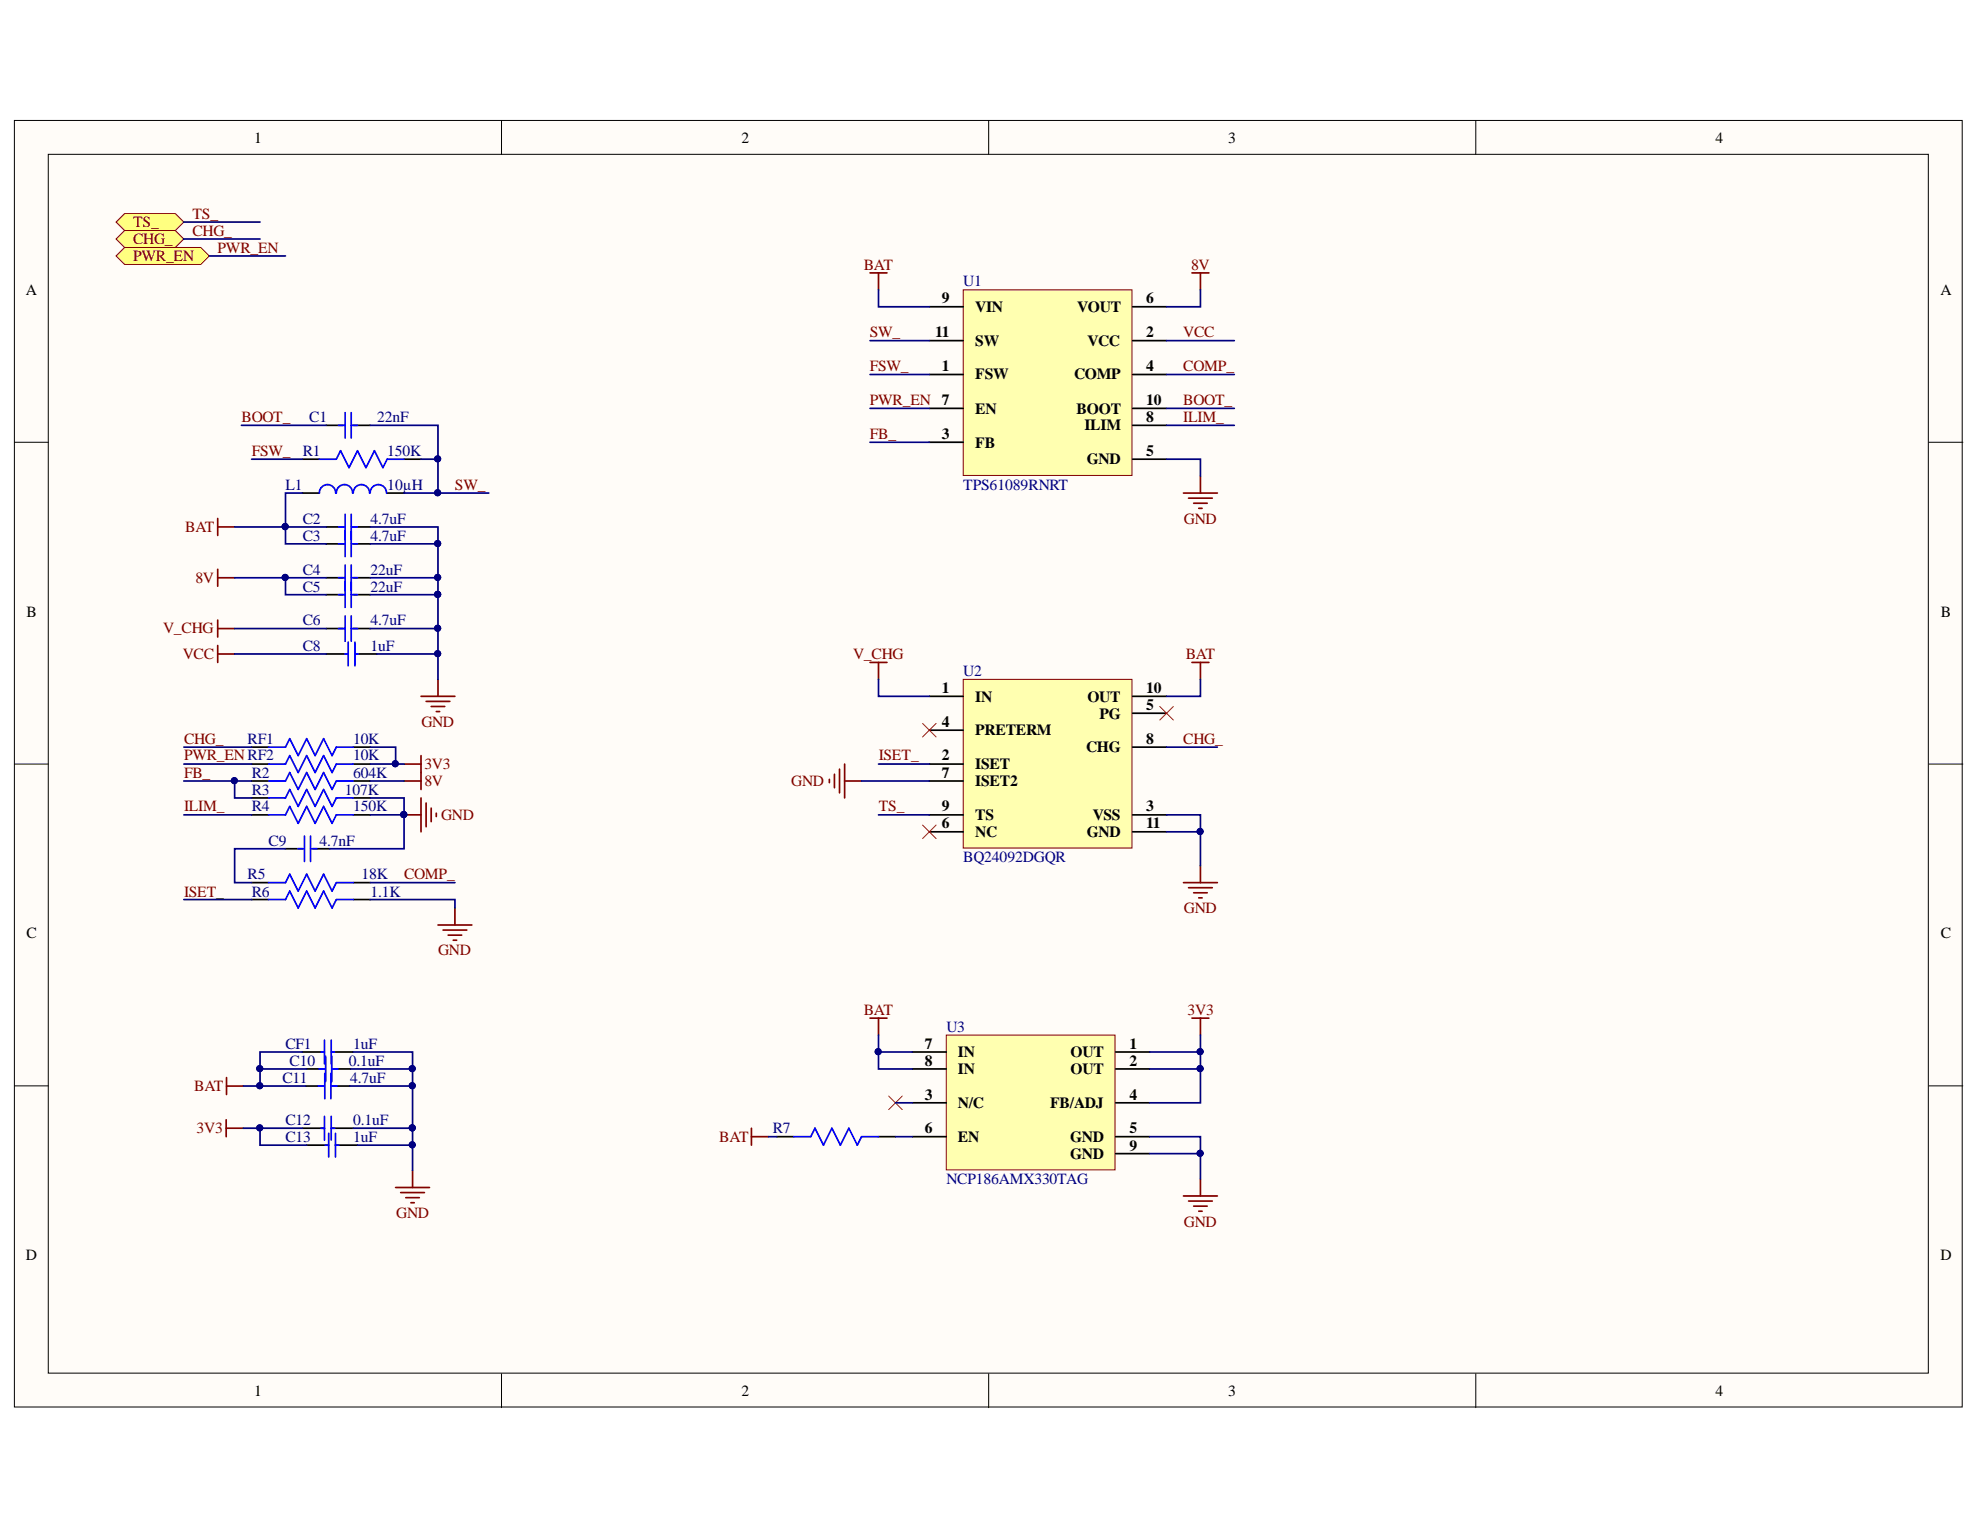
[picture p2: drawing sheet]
<svg xmlns="http://www.w3.org/2000/svg" width="279mm" height="216mm" viewBox="0 0 279 216" stroke-linecap="round" stroke-linejoin="round" font-family="sans-serif">
<g fill="#fffcf8" stroke="#000" stroke-width=".14">
<path d="M2 17h274.9v181.5h-274.9z"/>
<path d="M6.8 21.8h265.3v172h-265.3z"/>
</g>
<path d="M70.8 17v4.8M139.5 17v4.8M208.2 17v4.8M2 62.4h4.8M272.2 62.4h4.8M2 107.8h4.8M272.2 107.8h4.8M2 153.2h4.8M272.2 153.2h4.8M70.8 193.9v4.7M139.5 193.9v4.7M208.2 193.9v4.7" fill="none" stroke="#000" stroke-width=".14"/>
<g fill="none" stroke="#800000" stroke-width=".24">
<path d="M168.2 38.5h2.4M169.4 38.5v2.4M30.7 73.2v2.4M30.7 74.4h2.4M167 69.6h4.8M167.7 70.3h3.4M168.4 71h2M169.2 71.7h.4M169.4 67.2v2.4M30.7 80.3v2.4M30.7 81.5h2.4M59.4 98.3h4.8"/>
<path d="M60.1 99h3.4M60.8 99.7h2M61.8 95.9v2.4M61.6 100.4h.4M61.8 130.5h4.8M62.5 131.2h3.4M63.2 132h2M64 132.7h.4M64.2 128.1v2.4"/>
</g>
<g fill="none" stroke="#000" stroke-width=".24">
<path d="M46 74.4h2.4M46 76.7h2.4M49.8 74.4h2.4M49.8 76.7h2.4M46 83.9h2.4M46 81.5h2.4M46 88.7h2.4M46 92.3h3.1M49.8 83.9h2.4M49.8 81.5h2.4M49.8 88.7h2.4M50.1 92.3h3.1"/>
<path d="M35.5 126.9h2.4M49.8 126.9h2.4"/>
</g>
<g fill="none" stroke="#00f" stroke-width=".24">
<path d="M47.8 74.4h.9M47.8 76.7h.9M48.7 72.6v5.9M48.7 79.7v6M49.6 74.4h.8M49.6 72.6v5.9M49.6 79.7v6M49.6 76.7h.8M47.8 83.9h.9M47.8 81.5h.9M47.8 88.7h.9M48.7 92.3h.4"/>
<path d="M48.7 86.9v3.6M49.1 90.6v3.4M49.6 86.9v3.6M49.6 83.9h.8M49.6 81.5h.8M49.6 88.7h.8M50.1 90.6v3.4M50.1 92.3h.5M37.9 126.9h2.4l.6-1.2 1.2 2.4 1.2-2.4 1.2 2.4 1.2-2.4 1.2 2.4 .6-1.2h2.3"/>
</g>
<path d="M135.9 40.9h23.8v26.2h-23.8z" fill="#ffffb0" stroke="#800000" stroke-width=".14"/>
<path d="M131.1 52.8h4.8M131.1 48.1h4.8M131.1 43.3h4.8M131.1 57.6h4.8M159.8 52.8h4.8M159.8 48.1h4.8M159.8 43.3h4.8M159.8 57.6h4.8M131.1 62.4h4.8M159.8 64.8h4.8M159.8 60h4.8" fill="none" stroke="#000" stroke-width=".24"/>
<path d="M135.9 95.9h23.8v23.8h-23.8z" fill="#ffffb0" stroke="#800000" stroke-width=".14"/>
<g fill="none" stroke="#000" stroke-width=".24">
<path d="M42.7 69.6h2.4M42.7 64.8h2.4M54.6 69.6h2.4M57 64.8h2.4M131.1 98.3h4.8M159.8 98.3h4.8M35.5 115h2.4M40.3 119.8h2.4M44.1 119.8h2.4M49.8 115h2.4M131.1 107.8h4.8M131.1 115h4.8"/>
<path d="M131.1 103h4.8M131.1 117.4h4.8M131.1 110.2h4.8M159.8 115h4.8M159.8 100.6h4.8M159.8 117.4h4.8M159.8 105.4h4.8"/>
</g>
<path d="M45.1 64.8h2.4l.6-1.2 1.2 2.4 1.1-2.4 1.2 2.4 1.2-2.4 1.2 2.4 .6-1.2h2.4M47.4 69.6a1.15 1.15 0 0 0-1.2-1.2 1.15 1.15 0 0 0-1.1 1.2M49.8 69.6a1.15 1.15 0 0 0-1.2-1.2 1.15 1.15 0 0 0-1.1 1.2M52.1 69.6a1.15 1.15 0 0 0-1.1-1.2 1.15 1.15 0 0 0-1.2 1.2M54.5 69.6a1.15 1.15 0 0 0-1.1-1.2 1.15 1.15 0 0 0-1.2 1.2M37.9 115h2.4l.6-1.2 1.2 2.4 1.2-2.4 1.2 2.4 1.2-2.4 1.2 2.4 .6-1.2h2.3M42 119.8h.9M43 118v3.6M43.8 119.8h.9M43.8 118v3.6" fill="none" stroke="#00f" stroke-width=".24"/>
<g fill="none" stroke="#800000" stroke-width=".24">
<path d="M30.7 91.1v2.4M30.7 92.3h2.4M57 115h2.4M57 110.2h2.4M59.4 109v2.4M59.4 112.6v4.8M60.1 113.3v3.4M60.8 114v1.9M61.6 114.7v.5M117 110v.4M117.8 109.3v1.9M118.5 108.5v3.4"/>
<path d="M119.2 110.2h2.4M119.2 107.8v4.8M167 124.5h4.8M167.7 125.3h3.4M168.4 126h2M169.2 126.7h.4M169.4 122.2v2.3M31.9 158v2.4M31.9 159.2h2.4M168.2 143.7h2.4M169.4 143.7v2.4M55.8 167.6h4.8"/>
<path d="M56.5 168.3h3.4M57.3 169h1.9M58 169.7h.5M58.2 165.2v2.4M167 168.8h4.8M167.7 169.5h3.4M168.4 170.2h2M169.2 170.9h.4M169.4 166.4v2.4"/>
</g>
<circle cx="57" cy="114.9" r=".43" fill="#000080" stroke="#000080" stroke-width=".14"/>
<path d="M163.7 99.7l1.9 1.9M165.6 99.7l-1.9 1.9M130.2 116.4l1.9 1.9M130.2 102.1l1.9 1.9M132.1 116.4l-1.9 1.9M132.1 102.1l-1.9 1.9M125.4 154.7l1.9 1.9M127.3 154.7l-1.9 1.9" fill="none" stroke="#f00" stroke-width=".14"/>
<path d="M133.5 146.1h23.8v19h-23.8z" fill="#ffffb0" stroke="#800000" stroke-width=".14"/>
<path d="M128.7 148.4h4.8M128.7 150.8h4.8M128.7 155.6h4.8M157.4 148.4h4.8M157.4 150.8h4.8M157.4 155.6h4.8M128.7 160.4h4.8M157.4 160.4h4.8M157.4 162.8h4.8" fill="none" stroke="#000" stroke-width=".24"/>
<path d="M122.8 38.5h2.4M124 38.5v2.4M57 107.8h2.4M59.4 106.6v2.4" fill="none" stroke="#800000" stroke-width=".24"/>
<g fill="#ffff80" stroke="#800000" stroke-width=".14">
<path d="M16.4 36.1l1.2-1.2h10.7l1.2 1.2-1.2 1.2h-10.7z" fill-rule="evenodd"/>
<path d="M16.4 31.3l1.2-1.2h7.1l1.2 1.2-1.2 1.2h-7.1z" fill-rule="evenodd"/>
</g>
<path d="M168.2 93.5h2.4M169.4 93.5v2.4" fill="none" stroke="#800000" stroke-width=".24"/>
<path d="M16.4 33.7l1.2-1.2h7.1l1.2 1.2-1.2 1.2h-7.1z" fill-rule="evenodd" fill="#ffff80" stroke="#800000" stroke-width=".14"/>
<path d="M30.7 87.5v2.4M30.7 88.7h2.4M122.8 93.5h2.4M124 93.5v2.4M32 152.1v2.3M32 153.3h2.4M106 159.2v2.4M122.8 143.7h2.4M124 143.7v2.4M106 160.4h2.4" fill="none" stroke="#800000" stroke-width=".24"/>
<g fill="none" stroke="#000" stroke-width=".24">
<path d="M46 60h2.4M49.8 60h2.4M35.5 105.4h2.4M35.5 107.8h2.4M35.5 110.2h2.4M35.5 112.6h2.4M49.8 105.4h2.4M49.8 107.8h2.4M49.8 110.2h2.4M49.8 112.6h2.4M35.5 124.5h2.4M49.8 124.5h2.4"/>
<path d="M42.7 148.4h3.1M42.7 159.2h3.1M43.2 153.3h2.3M43.3 150.8h2.4M46.7 148.4h3.1M46.7 159.2h3.1M47 153.3h2.4M47.1 150.8h2.4M43.3 161.6h3.1M47.3 161.6h3.1M109.6 160.4h2.4M124 160.4h2.4"/>
</g>
<g fill="none" stroke="#00f" stroke-width=".24">
<path d="M48.7 58.2v3.6M49.6 58.2v3.6M47.8 60h.9M49.6 60h.8M37.9 105.4h2.4l.6-1.2 1.2 2.4 1.2-2.4 1.2 2.4 1.2-2.4 1.2 2.4 .6-1.2h2.3M37.9 110.2h2.4l.6-1.2 1.2 2.4 1.2-2.4 1.2 2.4 1.2-2.4 1.2 2.4 .6-1.2h2.3M37.9 107.8h2.4l.6-1.2 1.2 2.4 1.2-2.4 1.2 2.4 1.2-2.4 1.2 2.4 .6-1.2h2.3M37.9 112.6h2.4l.6-1.2 1.2 2.4 1.2-2.4 1.2 2.4 1.2-2.4 1.2 2.4 .6-1.2h2.3M37.9 124.5h2.4l.6-1.1 1.2 2.3 1.2-2.3 1.2 2.3 1.2-2.3 1.2 2.3 .6-1.2h2.3M44.9 153.3h.9M45 150.8h.9M45.3 148.4h.5"/>
<path d="M45.3 159.2h.5M45.8 146.8v3.3M45.8 157.5v3.4M45.8 151.5v3.5M46 149v3.6M46.4 159.9v3.4M46.7 153.3h.9M46.7 151.5v3.5M46.7 146.8v3.3M46.7 157.5v3.4M46.7 148.4h.5M46.7 159.2h.5"/>
<path d="M46.8 150.8h.9M46.8 149v3.6M47.3 159.9v3.4M45.9 161.6h.5M47.3 161.6h.5M112 160.4h2.4l.6-1.2 1.2 2.4 1.2-2.4 1.2 2.4 1.2-2.4 1.2 2.4 .6-1.2h2.4"/>
</g>
<g fill="none" stroke="#000080" stroke-width=".24">
<path d="M25.9 33.7h10.8M25.9 31.3h10.8M29.5 36.1h10.8M122.8 57.6h8.3M122.8 52.8h8.3M122.8 48.1h8.3M124 40.9v2.4h7.1M164.6 57.6h9.6M164.6 52.8h9.6M164.6 48.1h9.6M169.4 40.9v2.4h-4.8M33.1 74.4h12.9"/>
<path d="M34.1 60h11.9M35.5 64.8h7.2M42.7 69.6h-2.4v7.1h5.7M52.2 74.4h9.6v7.1h-9.6M52.2 60h9.6v4.8M52.2 76.7h9.6M57 69.6h12M59.4 64.8h2.4v4.8M122.8 62.4h8.3M164.6 64.8h4.8v2.4M164.6 60h9.6M33.1 81.5h12.9"/>
<path d="M33.1 92.3h12.9M33.1 88.7h12.9M40.3 81.5v2.4h5.7M52.2 88.7h9.6v7.2M52.2 83.9h9.6M53.2 92.3h8.6M61.8 81.5v7.2M124 95.9v2.4h7.1M169.4 95.9v2.4h-4.8M25.9 115h9.6M25.9 110.2h7.2M25.9 107.8h9.6"/>
<path d="M25.9 105.4h9.6M35.5 110.2h-2.4v2.4h2.4M40.3 119.8h-7.2v4.7h2.4M52.2 112.6h4.8v2.4h-4.8M52.2 107.8h4.8M52.2 105.4h3.6v2.4M52.2 110.2h4.8M57 115v4.8h-10.5M121.6 110.2h9.5M124 115h7.1M124 107.8h7.1M164.6 115h4.8v2.4h-4.8"/>
<path d="M164.6 105.4h7.2M169.4 117.4v4.8M25.9 126.9h9.6M52.2 126.9h12v1.2M52.2 124.5h12M34.3 159.2h8.4M36.7 159.2v2.4h6.6M36.7 153.3h6.5M42.7 148.4h-6v2.4M43.3 150.8h-6.6v2.5h-2.3M49.4 153.3h8.8M49.5 150.8h8.7v8.4"/>
<path d="M49.8 148.4h8.4v2.4M49.8 159.2h8.4M58.2 159.2v6M124 148.4v2.4h4.7M124 146.1v2.3h4.7M126.4 155.6h2.3M169.4 150.8v4.8h-7.2M169.4 148.4v2.4h-7.2M169.4 146.1v2.3h-7.2M50.4 161.6h7.8M108.4 160.4h1.2M126.4 160.4h2.3"/>
<path d="M162.2 162.8h7.2v3.6M162.2 160.4h7.2v2.4"/>
</g>
<g fill="#000080" stroke="#000080" stroke-width=".14">
<circle cx="61.8" cy="83.9" r=".43"/>
<circle cx="61.8" cy="81.5" r=".43"/>
<circle cx="33.1" cy="110.2" r=".43"/>
<circle cx="40.2" cy="81.5" r=".43"/>
<circle cx="40.2" cy="74.3" r=".43"/>
<circle cx="36.7" cy="159.2" r=".43"/>
<circle cx="36.7" cy="150.8" r=".43"/>
<circle cx="36.7" cy="153.2" r=".43"/>
<circle cx="57" cy="114.9" r=".43"/>
<circle cx="58.2" cy="153.2" r=".43"/>
<circle cx="58.2" cy="150.8" r=".43"/>
<circle cx="58.2" cy="159.2" r=".43"/>
<circle cx="58.2" cy="161.5" r=".43"/>
<circle cx="55.8" cy="107.8" r=".43"/>
<circle cx="61.8" cy="88.7" r=".43"/>
<circle cx="61.8" cy="92.2" r=".43"/>
<circle cx="61.8" cy="76.7" r=".43"/>
<circle cx="61.8" cy="64.8" r=".43"/>
<circle cx="61.8" cy="69.5" r=".43"/>
<circle cx="123.9" cy="148.4" r=".43"/>
<circle cx="169.3" cy="162.7" r=".43"/>
<circle cx="169.3" cy="150.8" r=".43"/>
<circle cx="169.3" cy="148.4" r=".43"/>
<circle cx="169.3" cy="117.3" r=".43"/>
</g>
<g font-size="2.2">
<text x="35.9" y="20.1">1</text>
<text x="104.6" y="20.1">2</text>
<text x="173.3" y="20.1">3</text>
<text x="242.1" y="20.1">4</text>
<text x="3.6" y="41.6">A</text>
<text x="273.8" y="41.6">A</text>
<text x="132" y="47.6">11</text>
<text x="132.9" y="42.8">9</text>
<text x="137.6" y="44">VIN</text>
<text x="152" y="44">VOUT</text>
<text x="161.7" y="47.6">2</text>
<text x="161.7" y="42.8">6</text>
<text x="132.9" y="52.4">1</text>
<text x="137.6" y="53.5">FSW</text>
<text x="137.6" y="48.8">SW</text>
<text x="151.6" y="53.5">COMP</text>
<text x="153.4" y="48.8">VCC</text>
<text x="161.7" y="52.4">4</text>
<text x="137.6" y="58.4">EN</text>
<text x="151.9" y="58.4">BOOT</text>
<text x="161.7" y="59.5">8</text>
<text x="161.7" y="57.2">10</text>
<text x="132.9" y="61.9">3</text>
<text x="137.6" y="63.2">FB</text>
<text x="153" y="60.7">ILIM</text>
<text x="153.4" y="65.5">GND</text>
<text x="161.7" y="64.4">5</text>
<text x="3.7" y="87">B</text>
<text x="273.9" y="87">B</text>
<text x="132.9" y="97.8">1</text>
<text x="137.6" y="99">IN</text>
<text x="153.4" y="99">OUT</text>
<text x="155.1" y="101.4">PG</text>
<text x="161.7" y="100.2">5</text>
<text x="161.7" y="97.8">10</text>
<text x="132.9" y="107.3">2</text>
<text x="132.9" y="102.6">4</text>
<text x="137.6" y="103.8">PRETERM</text>
<text x="153.3" y="106.1">CHG</text>
<text x="161.7" y="104.9">8</text>
<text x="132.9" y="109.8">7</text>
<text x="137.6" y="108.6">ISET</text>
<text x="137.6" y="111">ISET2</text>
<text x="132.9" y="116.9">6</text>
<text x="132.9" y="114.5">9</text>
<text x="137.6" y="118.1">NC</text>
<text x="137.6" y="115.7">TS</text>
<text x="153.4" y="118.1">GND</text>
<text x="154.2" y="115.7">VSS</text>
<text x="161.7" y="114.5">3</text>
<text x="161.7" y="116.9">11</text>
<text x="3.7" y="132.4">C</text>
<text x="273.9" y="132.4">C</text>
<text x="130.5" y="148">7</text>
<text x="135.2" y="149.2">IN</text>
<text x="151.1" y="149.2">OUT</text>
<text x="159.4" y="148">1</text>
<text x="130.5" y="155.2">3</text>
<text x="130.5" y="150.4">8</text>
<text x="135.2" y="151.5">IN</text>
<text x="151.1" y="151.5">OUT</text>
<text x="159.4" y="150.4">2</text>
<text x="159.4" y="155.2">4</text>
<text x="130.5" y="159.9">6</text>
<text x="135.2" y="156.4">N/C</text>
<text x="135.2" y="161.1">EN</text>
<text x="148.2" y="156.4">FB/ADJ</text>
<text x="151" y="161.1">GND</text>
<text x="159.4" y="159.9">5</text>
<text x="151" y="163.5">GND</text>
<text x="159.4" y="162.4">9</text>
<text x="3.6" y="177.8">D</text>
<text x="273.8" y="177.8">D</text>
<text x="35.9" y="196.9">1</text>
<text x="104.6" y="196.9">2</text>
<text x="173.3" y="196.9">3</text>
<text x="242.1" y="196.9">4</text>
</g>
<g font-size="2.2" fill="#800000">
<text x="18.8" y="32.1">TS_</text>
<text x="18.8" y="34.4">CHG_</text>
<text x="27.2" y="30.9">TS_</text>
<text x="27.2" y="33.2">CHG_</text>
<text x="30.7" y="35.7">PWR_EN</text>
<text x="18.8" y="36.9">PWR_EN</text>
<text x="121.9" y="38.1">BAT</text>
<text x="168.1" y="38.1">8V</text>
<text x="122.7" y="47.6">SW_</text>
<text x="167" y="47.6">VCC</text>
<text x="122.7" y="52.4">FSW_</text>
<text x="167" y="52.4">COMP_</text>
<text x="34.1" y="59.5">BOOT_</text>
<text x="122.7" y="57.2">PWR_EN 7</text>
<text x="167" y="59.5">ILIM_</text>
<text x="167" y="57.2">BOOT_</text>
<text x="35.5" y="64.4">FSW_</text>
<text x="122.7" y="61.9">FB_</text>
<text x="64.2" y="69.1">SW_</text>
<text x="26.1" y="75.1">BAT</text>
<text x="167.1" y="73.9">GND</text>
<text x="27.6" y="82.3">8V</text>
<text x="23" y="89.4">V_CHG</text>
<text x="25.8" y="93">VCC</text>
<text x="120.4" y="93">V_CHG</text>
<text x="167.3" y="93">BAT</text>
<text x="26" y="107.3">PWR_ENRF2</text>
<text x="26" y="104.9">CHG_</text>
<text x="59.5" y="102.6">GND</text>
<text x="124" y="107.3">ISET_</text>
<text x="167" y="104.9">CHG_</text>
<text x="26" y="109.8">FB_</text>
<text x="59.9" y="111">8V</text>
<text x="59.9" y="108.6">3V3</text>
<text x="111.7" y="111">GND</text>
<text x="26" y="114.5">ILIM_</text>
<text x="62.3" y="115.7">GND</text>
<text x="124" y="114.5">TS_</text>
<text x="57" y="124.1">COMP_</text>
<text x="26" y="126.5">ISET_</text>
<text x="167.1" y="128.9">GND</text>
<text x="61.8" y="134.8">GND</text>
<text x="121.9" y="143.2">BAT</text>
<text x="167.6" y="143.2">3V3</text>
<text x="27.4" y="154">BAT</text>
<text x="27.7" y="159.9">3V3</text>
<text x="101.5" y="161.1">BAT</text>
<text x="55.9" y="171.9">GND</text>
<text x="167.1" y="173.1">GND</text>
</g>
<g font-size="2.2" fill="#000080">
<text x="135.9" y="40.4">U1</text>
<text x="43.6" y="59.5">C1</text>
<text x="53.2" y="59.5">22nF</text>
<text x="42.7" y="64.4">R1</text>
<text x="54.6" y="64.4">150K</text>
<text x="40.3" y="69.1">L1</text>
<text x="54.6" y="69.1">10µH</text>
<text x="135.9" y="69.1">TPS61089RNRT</text>
<text x="42.7" y="73.9">C2</text>
<text x="42.7" y="76.3">C3</text>
<text x="52.3" y="73.9">4.7uF</text>
<text x="52.3" y="76.3">4.7uF</text>
<text x="42.7" y="83.5">C5</text>
<text x="42.7" y="81.1">C4</text>
<text x="52.3" y="83.5">22uF</text>
<text x="52.3" y="81.1">22uF</text>
<text x="42.7" y="88.2">C6</text>
<text x="52.3" y="88.2">4.7uF</text>
<text x="42.7" y="91.8">C8</text>
<text x="52.3" y="91.8">1uF</text>
<text x="135.9" y="95.4">U2</text>
<text x="34.9" y="104.9">RF1</text>
<text x="49.8" y="104.9">10K</text>
<text x="49.8" y="107.3">10K</text>
<text x="35.5" y="109.8">R2</text>
<text x="35.5" y="112.1">R3</text>
<text x="48.6" y="112.1">107K</text>
<text x="49.8" y="109.8">604K</text>
<text x="35.5" y="114.5">R4</text>
<text x="37.9" y="119.3">C9</text>
<text x="45.1" y="119.3">4.7nF</text>
<text x="49.8" y="114.5">150K</text>
<text x="34.9" y="124.1">R5</text>
<text x="51" y="124.1">18K</text>
<text x="135.9" y="121.7">BQ24092DGQR</text>
<text x="35.5" y="126.5">R6</text>
<text x="52.3" y="126.5">1.1K</text>
<text x="40.3" y="148">CF1</text>
<text x="49.8" y="148">1uF</text>
<text x="133.6" y="145.6">U3</text>
<text x="39.8" y="152.8">C11</text>
<text x="40.9" y="150.4">C10</text>
<text x="49.2" y="150.4">0.1uF</text>
<text x="49.4" y="152.8">4.7uF</text>
<text x="40.3" y="161.1">C13</text>
<text x="40.3" y="158.7">C12</text>
<text x="49.8" y="161.1">1uF</text>
<text x="49.8" y="158.7">0.1uF</text>
<text x="109" y="159.9">R7</text>
<text x="133.6" y="167.1">NCP186AMX330TAG</text>
</g>
</svg>
